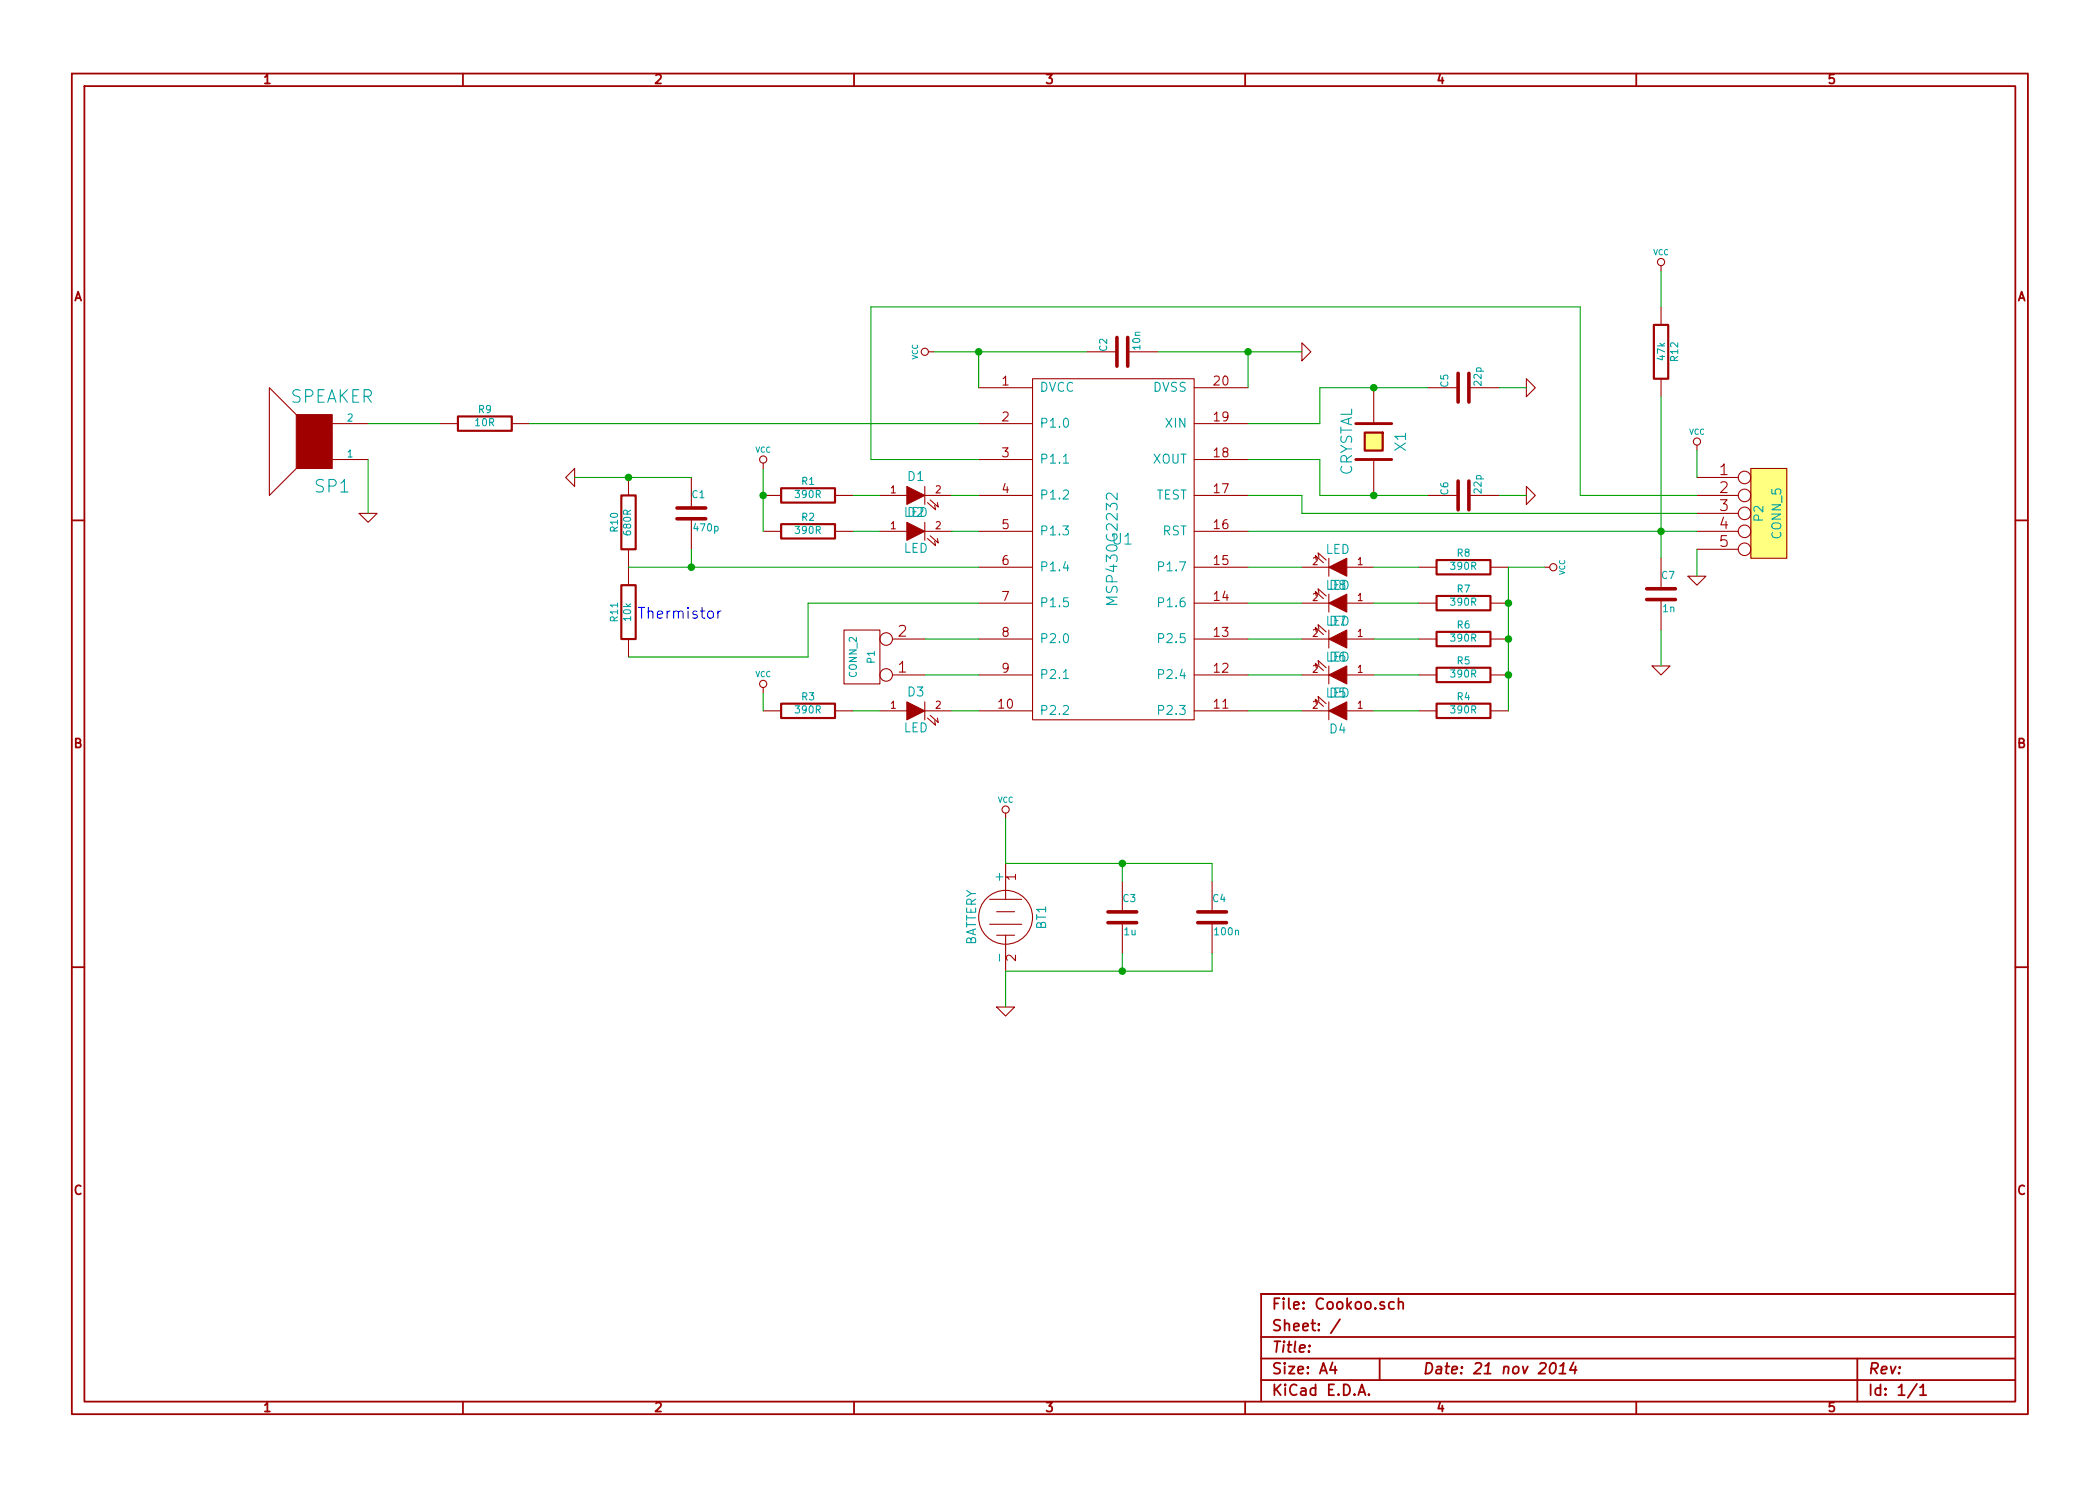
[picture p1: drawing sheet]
<svg xmlns="http://www.w3.org/2000/svg" width="297mm" height="210mm" viewBox="0 0 297 210" stroke-linecap="round" stroke-linejoin="round" font-family="sans-serif">
<g fill="none" stroke="#a00000" stroke-width=".25">
<path d="M10.2 10.4h276.6v189.7h-276.6zM11.9 12.2h273.2v186.1h-273.2zM65.5 10.4v1.8M120.8 10.4v1.8M176.1 10.4v1.8M231.4 10.4v1.8M10.2 73.6h1.7M285.1 73.6h1.7M10.2 136.8h1.7M285.1 136.8h1.7M65.5 198.3v1.8M120.8 198.3v1.8"/>
<path d="M176.1 198.3v1.8M178.4 189.2h106.7M178.4 195.3h106.7M178.4 192.2h106.7M185.2 190.4h.1l-.1 .1v-.1v.1M188.5 192.8l-.4 1h1M188.8 193.3v1.1M189.5 186.7l-1.3 1.9M192.1 197.4l.5-1.5 .5 1.5M192.3 197h.7M193.6 197.3h.1l-.1 .1-.1-.1h.1v.1M195.1 192.2v3.1"/>
<path d="M197.2 184.3a.48 .48 0 0 0-.7 0l-.1 .6a.48 .48 0 0 0 .8 .2M197.8 184.3a.38 .38 0 0 1 .7 .1v.8M197.8 183.7v1.5M219.4 193a.35 .35 0 0 1 .4-.2 .35 .35 0 0 1 .3 .3 .87 .87 0 0 1-.6 1.3l-.2-.1a1.14 1.14 0 0 1 .1-1.3zM220.5 194.4h.9M220.7 193.3l.5-.5-.2 1.6M222.6 192.8l-.6 1h1M222.9 193.3l-.2 1.1M231.4 198.3v1.8M262.7 192.2v6.1M271.1 195.8l-1.3 2M271.6 196.3l.4-.4v1.5"/>
<path d="M271.6 197.4h.9M285.1 183.1h-106.7v15.2"/>
</g>
<g fill="none" stroke="#a00000" stroke-width=".3">
<path d="M64.8 58.9h7.6v2.1h-7.6zM233.9 46h2.1v7.6h-2.1zM87.9 70.1h2v7.6h-2zM110.5 69.1h7.6v2h-7.6zM110.5 74.2h7.6v2h-7.6zM193 61.2h2.6v2.5h-2.6zM203.2 79.2h7.6v2.1h-7.6zM87.9 82.8h2v7.6h-2zM110.5 99.6h7.6v2h-7.6zM203.2 84.3h7.6v2.1h-7.6zM203.2 89.4h7.6v2h-7.6zM203.2 94.5h7.6v2h-7.6z"/>
<path d="M203.2 99.6h7.6v2h-7.6z"/>
</g>
<g fill="none" stroke="#a00000" stroke-width=".15">
<path d="M234.9 37.6v.7M41.9 58.7l-3.8-3.8v15.2l3.8-3.8M47 59.9h5.1M62.2 59.9h2.6M72.4 59.9h2.5M131.3 49.8h.8M138.4 54.9h7.6M138.4 59.9h7.6M146 53.6h22.9v48.2h-22.9zM153.7 49.8h4.3M159.5 49.8h4.3M168.9 54.9h7.6"/>
<path d="M168.9 59.9h7.6M184.1 48.5l1.3 1.3-1.3 1.2zM194.3 54.9v5M201.9 54.9h4.3M207.8 54.9h4.3M215.9 53.6l1.3 1.3-1.3 1.2zM234.9 43.4v2.6M234.9 53.6v2.5M47 65h5.1M50.8 72.6h2.5l-1.2 1.3zM80 67.6l1.3-1.3v2.5zM88.9 67.6v2.5"/>
<path d="M88.9 77.7v5.1M97.8 67.6v4.3M97.8 73.4v4.3M107.9 65.5v.8M107.9 70.1h2.6M107.9 75.2h2.6M118.1 70.1h2.5M118.1 75.2h2.5M124.5 70.1h3.8M124.5 75.2h3.8M130.8 70.1h3.8M130.8 75.2h3.8"/>
<path d="M130.8 68.8v2.6M130.8 73.9v2.5M131.2 71.1l1.1 1-.1-.6M131.2 76.2l1.1 1-.1-.6M131.6 70.7l1.1 1-.1-.6M131.6 75.8l1.1 1-.1-.6M138.4 70.1h7.6M138.4 75.2h7.6M138.4 65h7.6M168.9 70.1h7.6M168.9 75.2h7.6M168.9 65h7.6"/>
<path d="M186.2 79.2l-.1-.6 1.1 1M186.6 78.9l-.2-.7 1.2 1M188 79v2.5M194.3 65v5.1M201.9 70.1h4.3M207.8 70.1h4.3M215.9 68.8l1.3 1.3-1.3 1.3zM234.9 79v4.3M240 63v.7M240 67.6h5.9M240 70.1h5.9M240 72.6h5.9"/>
<path d="M240 75.2h5.9M240 77.7h5.9M247.6 66.3h5.1v12.7h-5.1zM88.9 90.4v2.6M107.9 97.3v.7M119.4 89.1h5.1v7.7h-5.1zM126.2 95.5h4.6M126.2 90.4h4.6M130.8 99.3v2.5M138.4 95.5h7.6M138.4 90.4h7.6M138.4 80.3h7.6"/>
<path d="M138.4 85.3h7.6M168.9 95.5h7.6M168.9 90.4h7.6M168.9 80.3h7.6M168.9 85.3h7.6M184.1 95.5h3.9M184.1 90.4h3.9M184.1 80.3h3.9M184.1 85.3h3.9M186.2 84.3l-.1-.6 1.1 1M186.2 89.4l-.1-.6 1.1 1M186.2 94.5l-.1-.7 1.1 1.1"/>
<path d="M186.2 99.6l-.1-.7 1.1 1M186.6 83.9l-.2-.6 1.2 1M186.6 89l-.2-.6 1.2 1M186.6 94.1l-.2-.6 1.2 1M186.6 99.2l-.2-.7 1.2 1.1M188 84.1v2.5M188 89.1v2.6M188 94.2v2.6M188 99.3v2.5M190.5 95.5h3.8M190.5 90.4h3.8M190.5 80.3h3.8"/>
<path d="M190.5 85.3h3.8M200.7 95.5h2.5M200.7 90.4h2.5M200.7 80.3h2.5M200.7 85.3h2.5M210.8 95.5h2.6M210.8 90.4h2.6M210.8 80.3h2.6M210.8 85.3h2.6M218.4 80.3h.8M233.7 94.2h2.5l-1.3 1.3zM234.9 84.8v4.3"/>
<path d="M238.8 81.5h2.5l-1.3 1.3zM107.9 100.6h2.6M118.1 100.6h2.5M124.5 100.6h3.8M130.8 100.6h3.8M131.2 101.6l1.1 1-.1-.6M131.6 101.2l1.1 1-.1-.6M138.4 100.6h7.6M142.2 115.1v.7M168.9 100.6h7.6M184.1 100.6h3.9M190.5 100.6h3.8"/>
<path d="M200.7 100.6h2.5M210.8 100.6h2.6M140 127.2h4.5M140 130.8h4.5M141 129h2.5M141 132.3h2.5M142.2 122.2v5M142.2 132.3v5.1M158.7 124.7v4.3M158.7 130.6v4.3M171.4 124.7v4.3M171.4 130.6v4.3"/>
<path d="M141 142.5h2.5l-1.3 1.3z"/>
<circle cx="235" cy="37.1" r=".51"/>
<circle cx="130.8" cy="49.8" r=".51"/>
<circle cx="108" cy="65" r=".51"/>
<circle cx="240" cy="62.5" r=".51"/>
<circle cx="246.8" cy="72.6" r=".89"/>
<circle cx="246.8" cy="77.7" r=".89"/>
<circle cx="246.8" cy="67.6" r=".89"/>
<circle cx="246.8" cy="70.1" r=".89"/>
<circle cx="246.8" cy="75.2" r=".89"/>
<circle cx="108" cy="96.8" r=".51"/>
<circle cx="125.3" cy="95.5" r=".89"/>
<circle cx="125.3" cy="90.4" r=".89"/>
<circle cx="219.7" cy="80.3" r=".51"/>
<circle cx="142.2" cy="114.5" r=".51"/>
<circle cx="142.2" cy="129.8" r="3.8"/>
</g>
<g fill="#ffff80" stroke="#ffff80" stroke-width=".25">
<path d="M247.6 66.3h5.1v12.7h-5.1z"/>
<path d="M193 61.2h2.6v2.5h-2.6z"/>
</g>
<path d="M191.8 59.9h5M191.8 65h5" fill="none" stroke="#a00000" stroke-width=".41"/>
<path d="M150.4 65.5h.7M158 69.8v.9l-.9-.9h-.2h-.3l-.1 .3v.3l.1 .3M150.4 96h.7" fill="none" stroke="#00a0a0" stroke-width=".15"/>
<g fill="none" stroke="#a00000" stroke-width=".51">
<path d="M158 47.7v4.1M159.5 47.7v4.1M206.2 52.8v4.1M207.8 52.8v4.1M95.8 73.4h4M95.8 71.9h4M206.2 68.1v4M207.8 68.1v4M232.9 84.8h4.1M232.9 83.3h4.1M156.7 130.6h4.1M156.7 129h4.1"/>
<path d="M169.4 130.6h4.1M169.4 129h4.1"/>
</g>
<g fill="#a00000" stroke="#a00000" stroke-width=".15">
<path d="M41.9 58.7h5.1v7.6h-5.1z"/>
<path d="M188 80.3l2.5-1.3v2.5z"/>
<path d="M188 85.3l2.5-1.2v2.5z"/>
<path d="M188 90.4l2.5-1.3v2.6z"/>
<path d="M188 95.5l2.5-1.3v2.6z"/>
<path d="M188 100.6l2.5-1.3v2.5z"/>
<path d="M128.3 68.8l2.5 1.3-2.5 1.3z"/>
<path d="M128.3 73.9l2.5 1.3-2.5 1.2z"/>
<path d="M128.3 99.3l2.5 1.3-2.5 1.2z"/>
</g>
<g fill="none" stroke="#00a000" stroke-width=".15">
<path d="M234.9 38.3v5.1M52.1 59.9h10.1M74.9 59.9h63.5M132.1 49.8h21.6M138.4 49.8v5.1M163.8 49.8h20.3M176.5 49.8v5.1M201.9 54.9h-15.2v5h-10.2M212.1 54.9h3.8M234.9 56.1v22.9M52.1 65v7.6M81.3 67.6h16.5"/>
<path d="M97.8 77.7v2.6M107.9 66.3v8.9M120.6 70.1h3.9M120.6 75.2h3.9M134.6 70.1h3.8M134.6 75.2h3.8M138.4 65h-15.2v-21.6h100.3v26.7h16.5M176.5 65h10.2v5.1h15.2M176.5 70.1h7.6v2.5h55.9M176.5 75.2h63.5M212.1 70.1h3.8M240 63.7v3.9"/>
<path d="M240 77.7v3.8M88.9 80.3h49.5M107.9 98v2.6M130.8 90.4h7.6M130.8 95.5h7.6M138.4 85.3h-24.1v7.7h-25.4M176.5 90.4h7.6M176.5 95.5h7.6M176.5 80.3h7.6M176.5 85.3h7.6M194.3 90.4h6.4M194.3 95.5h6.4"/>
<path d="M194.3 80.3h6.4M194.3 85.3h6.4M218.4 80.3h-5v20.3M234.9 89.1v5.1M120.6 100.6h3.9M134.6 100.6h3.8M142.2 115.8v6.4h29.2v2.5M176.5 100.6h7.6M194.3 100.6h6.4M158.7 122.2v2.5M158.7 134.9v2.5M171.4 134.9v2.5h-29.2v5.1"/>
</g>
<g fill="#00a000" stroke="#00a000" stroke-width=".25">
<circle cx="194.3" cy="54.9" r=".41"/>
<circle cx="194.3" cy="70.1" r=".41"/>
<circle cx="234.9" cy="75.2" r=".41"/>
<circle cx="138.4" cy="49.8" r=".41"/>
<circle cx="176.5" cy="49.8" r=".41"/>
<circle cx="97.8" cy="80.3" r=".41"/>
<circle cx="158.7" cy="122.2" r=".41"/>
<circle cx="158.7" cy="137.4" r=".41"/>
<circle cx="213.4" cy="85.3" r=".41"/>
<circle cx="213.4" cy="90.4" r=".41"/>
<circle cx="213.4" cy="95.5" r=".41"/>
<circle cx="88.9" cy="67.6" r=".41"/>
<circle cx="107.9" cy="70.1" r=".41"/>
</g>
<path d="M101.5 86.5v1M102 86.5h-.3l-.2 .3" fill="none" stroke="#00f" stroke-width=".15"/>
<g font-size="2.5" fill="#00a0a0">
<text x="41" y="57.1">SPEAKER</text>
<text x="44.7" y="69.8">SP1</text>
</g>
<g font-size="2.1" fill="#00a0a0">
<text x="199" y="63.8" transform="rotate(-90 199 63.8)">X1</text>
<text x="191.3" y="67.5" transform="rotate(-90 191.3 67.5)">CRYSTAL</text>
<text x="157.4" y="77.1">U1</text>
<text x="158.2" y="84.9" transform="rotate(-90 158.2 84.9)">MSP430G2232</text>
</g>
<g font-size="2.1" fill="#a00000">
<text x="243.3" y="67.3">1</text>
<text x="243.3" y="69.8">2</text>
<text x="243.3" y="72.4">3</text>
<text x="243.3" y="74.9">4</text>
<text x="243.3" y="77.5">5</text>
<text x="127.1" y="95.2">1</text>
<text x="127.1" y="90.2">2</text>
<text x="179.9" y="185.4">File: Cookoo.sch</text>
<text x="179.9" y="191.5">Title:</text>
<text x="179.9" y="188.4">Sheet: /</text>
<text x="179.9" y="197.6">KiCad E.D.A.</text>
<text x="179.9" y="194.5">Size: A4</text>
<text x="201.2" y="194.5">Date: 21 nov 2014</text>
<text x="264.2" y="194.5">Rev:</text>
<text x="264.2" y="197.6">Id: 1/1</text>
</g>
<text font-size="2.1" fill="#00f" x="90.2" y="87.6">Thermistor</text>
<g font-size="1.8" fill="#a00000">
<text x="37.3" y="11.9">1</text>
<text x="92.7" y="11.9">2</text>
<text x="148" y="11.9">3</text>
<text x="203.3" y="11.9">4</text>
<text x="258.6" y="11.9">5</text>
<text x="10.4" y="42.7">A</text>
<text x="285.3" y="42.7">A</text>
<text x="141.8" y="54.6">1</text>
<text x="141.8" y="59.7">2</text>
<text x="171.8" y="54.6">20</text>
<text x="171.8" y="59.7">19</text>
<text x="141.8" y="64.8">3</text>
<text x="171.8" y="64.8">18</text>
<text x="141.8" y="69.8">4</text>
<text x="171.8" y="69.8">17</text>
<text x="141.8" y="74.9">5</text>
<text x="171.8" y="74.9">16</text>
<text x="141.8" y="80">6</text>
<text x="171.8" y="80">15</text>
<text x="141.8" y="85.1">7</text>
<text x="171.8" y="85.1">14</text>
<text x="141.8" y="90.2">8</text>
<text x="141.8" y="95.2">9</text>
<text x="171.8" y="95.2">12</text>
<text x="171.8" y="90.2">13</text>
<text x="141.3" y="100.3">10</text>
<text x="171.8" y="100.3">11</text>
<text x="10.4" y="105.9">B</text>
<text x="285.3" y="105.9">B</text>
<text x="143.8" y="124.6" transform="rotate(-90 143.8 124.6)">1</text>
<text x="143.8" y="136" transform="rotate(-90 143.8 136)">2</text>
<text x="10.4" y="169.1">C</text>
<text x="285.3" y="169.1">C</text>
<text x="37.3" y="199.8">1</text>
<text x="92.7" y="199.8">2</text>
<text x="148" y="199.8">3</text>
<text x="203.3" y="199.8">4</text>
<text x="258.6" y="199.8">5</text>
</g>
<g font-size="1.8" fill="#00a0a0">
<text x="147.1" y="55.5">DVCC</text>
<text x="163.1" y="55.5">DVSS</text>
<text x="147.1" y="60.6">P1.0</text>
<text x="147.1" y="65.7">P1.1</text>
<text x="163" y="65.7">XOUT</text>
<text x="164.9" y="60.6">XIN</text>
<text x="128.4" y="68.1">D1</text>
<text x="147.1" y="70.7">P1.2</text>
<text x="163.4" y="70.7">TEST</text>
<text x="128.4" y="73.2">D2</text>
<text x="147.1" y="75.8">P1.3</text>
<text x="164.4" y="75.8">RST</text>
<text x="249.5" y="73.7" transform="rotate(-90 249.5 73.7)">P2</text>
<text x="252" y="76.2" transform="rotate(-90 252 76.2)">CONN_5</text>
<text x="127.8" y="78.3">LED</text>
<text x="147.1" y="80.9">P1.4</text>
<text x="164.3" y="80.9">P1.7</text>
<text x="187.5" y="78.4">LED</text>
<text x="188.1" y="83.5">D8</text>
<text x="147.1" y="86">P1.5</text>
<text x="164.3" y="86">P1.6</text>
<text x="188.1" y="88.6">D7</text>
<text x="147.1" y="91.1">P2.0</text>
<text x="164.3" y="91.1">P2.5</text>
<text x="188.1" y="93.7">D6</text>
<text x="128.4" y="98.6">D3</text>
<text x="147.1" y="96.1">P2.1</text>
<text x="147.1" y="101.2">P2.2</text>
<text x="164.3" y="101.2">P2.3</text>
<text x="164.3" y="96.1">P2.4</text>
<text x="188.1" y="98.7">D5</text>
<text x="127.8" y="103.7">LED</text>
<text x="188.1" y="103.8">D4</text>
<text x="142" y="124.6" transform="rotate(-90 142 124.6)">+</text>
<text x="148" y="131.5" transform="rotate(-90 148 131.5)">BT1</text>
<text x="138.1" y="134" transform="rotate(-90 138.1 134)">BATTERY</text>
<text x="142" y="135.8" transform="rotate(-90 142 135.8)">-</text>
</g>
<g font-size="1.4" fill="#00a0a0">
<text x="156.6" y="49.7" transform="rotate(-90 156.6 49.7)">C2</text>
<text x="161.3" y="49.4" transform="rotate(-90 161.3 49.4)">10n</text>
<text x="235.6" y="50.9" transform="rotate(-90 235.6 50.9)">47k</text>
<text x="237.4" y="51.1" transform="rotate(-90 237.4 51.1)">R12</text>
<text x="49.1" y="59.7">2</text>
<text x="67.7" y="58.5">R9</text>
<text x="204.9" y="54.8" transform="rotate(-90 204.9 54.8)">C5</text>
<text x="209.6" y="54.5" transform="rotate(-90 209.6 54.5)">22p</text>
<text x="49.1" y="64.8">1</text>
<text x="67.3" y="60.3">10R</text>
<text x="97.9" y="70.5">C1</text>
<text x="112.6" y="70.5">390R</text>
<text x="113.4" y="68.7">R1</text>
<text x="204.9" y="70" transform="rotate(-90 204.9 70)">C6</text>
<text x="209.6" y="69.7" transform="rotate(-90 209.6 69.7)">22p</text>
<text x="87.5" y="75.2" transform="rotate(-90 87.5 75.2)">R10</text>
<text x="89.3" y="75.6" transform="rotate(-90 89.3 75.6)">680R</text>
<text x="98.2" y="75.2">470p</text>
<text x="112.6" y="75.6">390R</text>
<text x="113.4" y="73.7">R2</text>
<text x="205.3" y="80.7">390R</text>
<text x="206.1" y="78.8">R8</text>
<text x="206.1" y="83.9">R7</text>
<text x="235.1" y="82">C7</text>
<text x="87.5" y="87.9" transform="rotate(-90 87.5 87.9)">R11</text>
<text x="89.3" y="87.8" transform="rotate(-90 89.3 87.8)">10k</text>
<text x="205.3" y="85.7">390R</text>
<text x="206.1" y="89">R6</text>
<text x="235.2" y="86.7">1n</text>
<text x="121.2" y="95.8" transform="rotate(-90 121.2 95.8)">CONN_2</text>
<text x="123.8" y="93.8" transform="rotate(-90 123.8 93.8)">P1</text>
<text x="205.3" y="90.8">390R</text>
<text x="205.3" y="95.9">390R</text>
<text x="206.1" y="94.1">R5</text>
<text x="112.6" y="101">390R</text>
<text x="113.4" y="99.1">R3</text>
<text x="205.3" y="101">390R</text>
<text x="206.1" y="99.1">R4</text>
<text x="158.9" y="127.7">C3</text>
<text x="171.6" y="127.7">C4</text>
<text x="159" y="132.4">1u</text>
<text x="171.9" y="132.4">100n</text>
</g>
<g font-size="1.4" fill="#a00000">
<text x="126" y="69.8">1</text>
<text x="132.3" y="69.8">2</text>
<text x="126" y="74.9">1</text>
<text x="132.3" y="74.9">2</text>
<text x="185.7" y="80">2</text>
<text x="192" y="80">1</text>
<text x="185.7" y="85.1">2</text>
<text x="192" y="85.1">1</text>
<text x="185.7" y="90.2">2</text>
<text x="185.7" y="95.2">2</text>
<text x="192" y="90.2">1</text>
<text x="192" y="95.2">1</text>
<text x="126" y="100.3">1</text>
<text x="132.3" y="100.3">2</text>
<text x="185.7" y="100.3">2</text>
<text x="192" y="100.3">1</text>
</g>
<g font-size="1.1" fill="#00a0a0">
<text x="233.8" y="36.1">VCC</text>
<text x="129.9" y="50.9" transform="rotate(-90 129.9 50.9)">VCC</text>
<text x="106.8" y="64.1">VCC</text>
<text x="238.9" y="61.5">VCC</text>
<text x="221.4" y="81.4" transform="rotate(-90 221.4 81.4)">VCC</text>
<text x="106.8" y="95.8">VCC</text>
<text x="141.1" y="113.6">VCC</text>
</g>
</svg>
